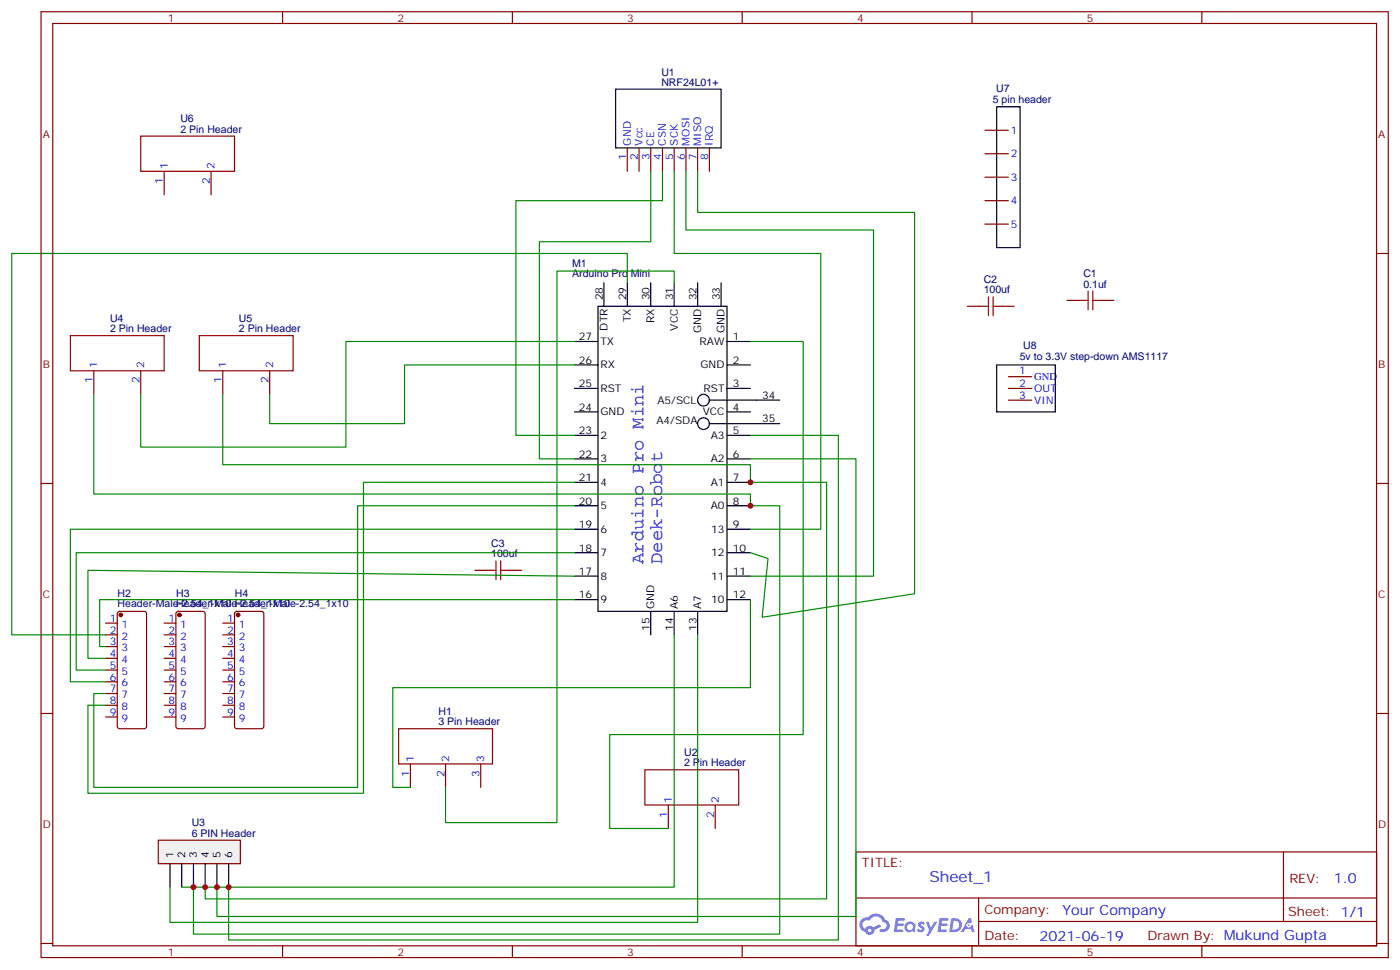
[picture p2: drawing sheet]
<svg xmlns="http://www.w3.org/2000/svg" width="421mm" height="292mm" viewBox="0 0 421 292" stroke-linecap="round" stroke-linejoin="round" font-family="sans-serif">
<g fill="none" stroke="#870000" stroke-width=".35">
<path d="M12.3 3.5h405.4v284.4h-405.4zM15.9 7.1h398.3v277.2h-398.3zM85 3.5v3.6M154.2 3.5v3.6M223.3 3.5v3.6M292.5 3.5v3.6M361.6 3.5v3.6M12.3 76.2h3.6M414.2 76.2h3.5M12.3 145.3h3.6M414.2 145.3h3.5M12.3 214.5h3.6"/>
<path d="M414.2 214.5h3.5M257.5 256.1h156.7v28.2h-156.7zM386.2 256.1v20.9M257.6 270h156.4M294.4 277h119.6M294.4 270v14.1M12.3 283.6h3.6M85 284.3v3.6M154.2 284.3v3.6M223.3 284.3v3.6M292.5 284.3v3.6M361.6 284.3v3.6"/>
<path d="M414.2 283.6h3.5"/>
</g>
<g fill="#5487ff">
<path d="M276.5 277.3a1.22 1.22 0 0 1 1.7 .3l-.3 .5a.47 .47 0 0 0-.4-.4 .47 .47 0 0 0-.5 .2l.2 .3a1.14 1.14 0 0 1 .7 1.7 1.14 1.14 0 0 1-1.9 0l-.2-.2 .5-.5 .7 .4a.29 .29 0 0 0 .4-.3 .29 .29 0 0 0-.3-.3 1.04 1.04 0 0 1-.6-1.7z"/>
<path d="M269.5 276h2.4l.3 .2-.1 .5-1.9 .1-.1 .8h1.5l.4 .4-.4 .4h-1.6l-.1 1.1h1.7l.2 .3-.2 .3-2.7 .1z"/>
<path d="M282.7 276h2.3l.4 .2-.2 .5-1.8 .1-.1 .8h1.5l.3 .4-.4 .4h-1.5l-.2 1.1h1.7l.2 .3-.2 .3-2.6 .1z"/>
<path d="M291.4 276.1h.7l.3 1.2-.6 .3a.69 .69 0 0 0-1 .3 .69 .69 0 0 0 .5 1 .69 .69 0 0 0 .8-.7l.5-.2 .6 2.2h-.8l-.2-.9h-1.7l-.5 .9h-.9z"/>
<path d="M278.6 277.1h.8l.6 1.8 1.1-1.8h.9l-2.5 4.2h-.9l.9-1.5z"/>
<path d="M286.2 276.1l-.6 4.1h1.4a2.11 2.11 0 0 0 2.4-2.1 2.11 2.11 0 0 0-2.5-2zM286.9 276.8a1.43 1.43 0 0 1 1.7 1.6 1.43 1.43 0 0 1-2.1 1.1z"/>
<path d="M272.5 277.7a1.54 1.54 0 0 0-.1 2.1 1.54 1.54 0 0 0 2.2 .2l.6 .2 .3-2.3-.2-.2-.4-.1a1.49 1.49 0 0 0-2.4 .1zM272.8 278.7a.95 .95 0 0 1 1.9 0 .95 .95 0 0 1-1.9 0z"/>
<path d="M259.2 276.4a2.18 2.18 0 0 0 1.1 3.7 1.44 1.44 0 0 0 1.6 1 1.44 1.44 0 0 0 1.2-1.5l2-1-.4-.8-2 1a1.47 1.47 0 0 0-2.4 .4 1.39 1.39 0 0 1-.7-1.9 1.39 1.39 0 0 1 2-.5 2.12 2.12 0 0 1 2.2-1.3 2.12 2.12 0 0 1 1.9 1.7 1.14 1.14 0 0 1 1.1 1.4 1.14 1.14 0 0 1-1.7 .8 .43 .43 0 0 0-.5 .3 .43 .43 0 0 0 .4 .5 1.98 1.98 0 0 0 2.5-1.2 1.98 1.98 0 0 0-1.2-2.5 3.1 3.1 0 0 0-5.2-.7l-.9 .1zM261.1 279.7a.55 .55 0 0 1 1.1 0 .55 .55 0 0 1-1.1 0z"/>
<circle cx="291.4" cy="278.1" r=".26"/>
</g>
<g fill="none" stroke="#000" stroke-width=".35">
<path d="M185.2 26.8h31.8v17.6h-31.8zM179.9 92.1h38.8v91.7h-38.8zM181.7 85v7.1M188.7 85v7.1M195.8 85v7.1M202.8 85v7.1M209.9 85v7.1M217 85v7.1M172.9 102.7h7M172.9 109.7h7M172.9 116.8h7M218.7 102.7h7.1"/>
<path d="M218.7 109.7h7.1M218.7 116.8h7.1M172.9 123.8h7M172.9 130.9h7M172.9 137.9h7M213.4 120.3h21.2M213.4 127.4h21.2M218.7 123.8h7.1M218.7 130.9h7.1M218.7 137.9h7.1M172.9 145h7M172.9 152h7"/>
<path d="M172.9 159.1h7M218.7 145h7.1M218.7 152h7.1M218.7 159.1h7.1M172.9 166.2h7M172.9 173.2h7M218.7 166.2h7.1M218.7 173.2h7.1M172.9 180.3h7M195.8 183.8v7.1M202.8 183.8v7.1M209.9 183.8v7.1"/>
<path d="M218.7 180.3h7.1"/>
<circle cx="211.7" cy="120.3" r="1.76"/>
<circle cx="211.7" cy="127.4" r="1.76"/>
</g>
<g fill="none" stroke="#870000" stroke-width=".35">
<path d="M188.7 44.4v7.1M192.3 44.4v7.1M195.8 44.4v7.1M199.3 44.4v7.1M202.8 44.4v7.1M206.4 44.4v7.1M209.9 44.4v7.1M213.4 44.4v7.1M123.5 229.7v7M134.1 229.7v7M144.6 229.7v7M201.1 242v7.1"/>
<path d="M215.2 242v7.1"/>
</g>
<path d="M119.9 219.1h28.3v10.6h-28.3zM194 231.4h28.2v10.6h-28.2z" fill="none" stroke="#900" stroke-width=".35"/>
<path d="M47.6 252.6h24.7v7h-24.7z" fill="#f0f0f0" stroke="#870000" stroke-width=".35"/>
<path d="M299.9 32.1h7v42.3h-7zM299.9 109.7h17.6v14.1h-17.6zM51.2 259.6v7.1M54.7 259.6v7.1M58.2 259.6v7.1M61.7 259.6v7.1M65.3 259.6v7.1M68.8 259.6v7.1" fill="none" stroke="#000" stroke-width=".35"/>
<g fill="none" stroke="#870000" stroke-width=".35">
<path d="M296.3 39.2h7.1M49.4 51.5v7.1M63.5 51.5v7.1M296.3 46.2h7.1M296.3 53.3h7.1M296.3 60.3h7.1M296.3 67.4h7.1M291 92.1h3.6M301.6 92.1h3.6M321 90.3h3.6M331.6 90.3h3.5M28.2 111.5v7"/>
<path d="M42.3 111.5v7M67 111.5v7M81.1 111.5v7M303.4 113.2h7M303.4 116.8h7M303.4 120.3h7M142.9 171.4h3.5M153.5 171.4h3.5M31.7 187.3h3.6M31.7 190.9h3.6M31.7 194.4h3.6M31.7 197.9h3.6"/>
<path d="M35.5 184l.5-.2h7.4l.6 .4 .1 34.2-.5 .6-7.6 .1-.7-.5v-34.1zM49.4 187.3h3.5M49.4 190.9h3.5M49.4 194.4h3.5M49.4 197.9h3.5M53.2 184l.4-.2h7.4l.7 .4v34.2l-.4 .6-7.7 .1-.6-.5-.1-34.1zM67 187.3h3.6M67 190.9h3.6M67 194.4h3.6M67 197.9h3.6M70.8 184l.5-.2h7.4l.6 .4 .1 34.2-.5 .6-7.6 .1-.7-.5v-34.1zM31.7 201.4h3.6"/>
<path d="M31.7 205h3.6M31.7 208.5h3.6M31.7 212h3.6M31.7 215.5h3.6M49.4 201.4h3.5M49.4 205h3.5M49.4 208.5h3.5M49.4 212h3.5M49.4 215.5h3.5M67 201.4h3.6M67 205h3.6M67 208.5h3.6"/>
<path d="M67 212h3.6M67 215.5h3.6"/>
</g>
<g fill="#870000" stroke="#870000" stroke-width=".35">
<circle cx="36.3" cy="184.9" r=".53"/>
<circle cx="54" cy="184.9" r=".53"/>
<circle cx="71.6" cy="184.9" r=".53"/>
</g>
<path d="M42.3 40.9h28.3v10.6h-28.3zM21.2 100.9h28.2v10.6h-28.2zM60 100.9h28.2v10.6h-28.2z" fill="none" stroke="#900" stroke-width=".35"/>
<path d="M294.6 92.1h2.8M297.4 89.3v5.6M298.8 92.1h2.8M298.8 89.3v5.6M324.6 90.3h2.8M327.4 87.5v5.6M328.8 90.3h2.8M328.8 87.5v5.6M146.4 171.4h2.8M149.2 168.6v5.7M150.6 171.4h2.9M150.6 168.6v5.7" fill="none" stroke="#a10000" stroke-width=".35"/>
<g fill="none" stroke="#008700" stroke-width=".35">
<path d="M195.8 51.5v21.2h-33.5v65.2h10.6M199.3 51.5v8.8h-44.1v70.6h17.7M202.8 51.5v24.7h44.1v82.9h-21.1M206.4 51.5v17.6h56.4v104.1h-37M209.9 51.5v12.4h65.3v114.6l-45.9 7.1 1.8-17.7-5.3-1.7M188.7 85v-8.8h-185.2v114.7h28.2M202.8 85v-3.5h-35.2v165.8h-33.5v-10.6M28.2 118.5v30h197.6v3.5h8.8v128.8h-176.4v-14.1M67 118.5v21.2h158.8v5.3h22.9v125.2h-187v-3.5M172.9 102.7h-68.8v31.7h-61.8v-15.9M172.9 109.7h-51.2v17.7h-40.6v-8.9M225.8 102.7h15.9v118.1h-58.3v28.3h17.7"/>
<path d="M225.8 137.9h31.7v137.6h-192.2v-8.8M225.8 130.9h26.4v151.7h-183.4v-15.9M172.9 145h-63.5v93.5h-82.9v-26.5h5.2M172.9 152h-65.3v84.7h-79.4v-28.2h3.5M172.9 159.1h-151.7v45.9h10.5M172.9 166.2h-150v35.2h8.8M172.9 173.2l-146.4-1.8v26.5h5.2M172.9 180.3h-142.9v14.1h1.7M202.8 190.9v75.8h-148.1M209.9 190.9v86.4h-158.7v-10.6M225.8 180.3v26.4h-107.6v30h5.3"/>
</g>
<g fill="#c00">
<circle cx="58.2" cy="266.7" r=".88"/>
<circle cx="61.7" cy="266.7" r=".88"/>
<circle cx="65.3" cy="266.7" r=".88"/>
<circle cx="68.8" cy="266.7" r=".88"/>
<circle cx="225.8" cy="145" r=".88"/>
<circle cx="225.8" cy="152" r=".88"/>
</g>
<g font-size="5.6" fill="#00f">
<text x="193.6" y="169.5" transform="rotate(-90 193.6 169.5)">Arduino Pro Mini</text>
<text x="199.2" y="169.5" transform="rotate(-90 199.2 169.5)">Deek-Robot</text>
</g>
<text font-size="4.6" fill="#00f" x="279.6" y="265.1">Sheet_1</text>
<g font-size="4.2" fill="#00f">
<text x="401.3" y="265.4">1.0</text>
<text x="319.7" y="274.9">Your Company</text>
<text x="312.8" y="282.7">2021-06-19</text>
</g>
<g font-size="3.9" fill="#800">
<text x="259.3" y="260.7">TITLE:</text>
<text x="387.9" y="265.4">REV:</text>
<text x="296.2" y="274.9">Company:</text>
<text x="387.6" y="275.5">Sheet: 1/1</text>
<text x="296.2" y="282.6">Date:</text>
<text x="345.2" y="282.7">Drawn By: Mukund Gupta</text>
</g>
<g font-size="3.2" fill="#800">
<text x="50.4" y="6.5">1</text>
<text x="119.6" y="6.5">2</text>
<text x="188.7" y="6.5">3</text>
<text x="257.9" y="6.5">4</text>
<text x="327" y="6.5">5</text>
<text x="12.9" y="41.6">A</text>
<text x="414.7" y="41.6">A</text>
<text x="12.9" y="110.8">B</text>
<text x="414.7" y="110.8">B</text>
<text x="12.9" y="179.9">C</text>
<text x="414.7" y="179.9">C</text>
<text x="12.9" y="249.1">D</text>
<text x="414.7" y="249.1">D</text>
<text x="50.4" y="287.3">1</text>
<text x="119.6" y="287.3">2</text>
<text x="188.7" y="287.3">3</text>
<text x="257.9" y="287.3">4</text>
<text x="327" y="287.3">5</text>
</g>
<g font-size="3.2" fill="#000080">
<text x="199" y="22.8">U1</text>
<text x="199" y="25.8">NRF24L01+</text>
<text x="299.7" y="27.5">U7</text>
<text x="298.7" y="31">5 pin header</text>
<text x="54.3" y="39.9">2 Pin Header</text>
<text x="54.3" y="36.8">U6</text>
<text x="172.2" y="83.3">Arduino Pro Mini</text>
<text x="172.2" y="80.2">M1</text>
<text x="326" y="83.2">C1</text>
<text x="296" y="88.2">100uf</text>
<text x="296" y="85">C2</text>
<text x="325.9" y="86.4">0.1uf</text>
<text x="33.1" y="99.8">2 Pin Header</text>
<text x="33.1" y="96.8">U4</text>
<text x="71.9" y="99.8">2 Pin Header</text>
<text x="71.9" y="96.8">U5</text>
<text x="307.9" y="104.8">U8</text>
<text x="306.8" y="108.3">5v to 3.3V step-down AMS1117</text>
<text x="147.8" y="167.6">100uf</text>
<text x="147.8" y="164.3">C3</text>
<text x="35.4" y="179.5">H2</text>
<text x="53" y="179.5">H3</text>
<text x="70.7" y="179.5">H4</text>
<text x="35.4" y="182.5">Header-Male-2.54_1x10 Header-Male-2.54_1x10</text>
<text x="53" y="182.5">Header-Male-2.54_1x10</text>
<text x="131.9" y="214.9">H1</text>
<text x="131.9" y="218">3 Pin Header</text>
<text x="205.8" y="227.2">U2</text>
<text x="205.8" y="230.4">2 Pin Header</text>
<text x="57.7" y="251.5">6 PIN Header</text>
<text x="57.7" y="248.3">U3</text>
</g>
<g font-size="3.2" fill="#00f">
<text x="304.1" y="40.2">1</text>
<text x="189.8" y="43.7" transform="rotate(-90 189.8 43.7)">GND</text>
<text x="193.3" y="43.7" transform="rotate(-90 193.3 43.7)">Vcc</text>
<text x="196.8" y="43.7" transform="rotate(-90 196.8 43.7)">CE</text>
<text x="200.4" y="43.7" transform="rotate(-90 200.4 43.7)">CSN</text>
<text x="203.9" y="43.7" transform="rotate(-90 203.9 43.7)">SCK</text>
<text x="207.4" y="43.7" transform="rotate(-90 207.4 43.7)">MOSI</text>
<text x="211" y="43.7" transform="rotate(-90 211 43.7)">MISO</text>
<text x="214.5" y="43.7" transform="rotate(-90 214.5 43.7)">IRQ</text>
<text x="304.1" y="47.3">2</text>
<text x="50.4" y="50.8" transform="rotate(-90 50.4 50.8)">1</text>
<text x="64.6" y="50.8" transform="rotate(-90 64.6 50.8)">2</text>
<text x="188.4" y="48.2" transform="rotate(-90 188.4 48.2)">1</text>
<text x="191.9" y="48.2" transform="rotate(-90 191.9 48.2)">2</text>
<text x="195.4" y="48.2" transform="rotate(-90 195.4 48.2)">3</text>
<text x="199" y="48.2" transform="rotate(-90 199 48.2)">4</text>
<text x="202.5" y="48.2" transform="rotate(-90 202.5 48.2)">5</text>
<text x="206" y="48.2" transform="rotate(-90 206 48.2)">6</text>
<text x="209.5" y="48.2" transform="rotate(-90 209.5 48.2)">7</text>
<text x="213.1" y="48.2" transform="rotate(-90 213.1 48.2)">8</text>
<text x="49" y="55.3" transform="rotate(-90 49 55.3)">1</text>
<text x="63.1" y="55.3" transform="rotate(-90 63.1 55.3)">2</text>
<text x="304.1" y="54.3">3</text>
<text x="304.1" y="61.4">4</text>
<text x="304.1" y="68.4">5</text>
<text x="29.3" y="110.8" transform="rotate(-90 29.3 110.8)">1</text>
<text x="43.4" y="110.8" transform="rotate(-90 43.4 110.8)">2</text>
<text x="68.1" y="110.8" transform="rotate(-90 68.1 110.8)">1</text>
<text x="82.2" y="110.8" transform="rotate(-90 82.2 110.8)">2</text>
<text x="306.7" y="112.5">1</text>
<text x="27.9" y="115.3" transform="rotate(-90 27.9 115.3)">1</text>
<text x="42" y="115.3" transform="rotate(-90 42 115.3)">2</text>
<text x="66.7" y="115.3" transform="rotate(-90 66.7 115.3)">1</text>
<text x="80.8" y="115.3" transform="rotate(-90 80.8 115.3)">2</text>
<text x="306.7" y="116.4">2</text>
<text x="306.7" y="119.9">3</text>
<text x="311.1" y="114.3">GND</text>
<text x="311.1" y="117.8">OUT</text>
<text x="311.1" y="121.4">VIN</text>
<text x="33.1" y="187">1</text>
<text x="33.1" y="190.5">2</text>
<text x="36.6" y="188.7">1</text>
<text x="50.7" y="187">1</text>
<text x="50.7" y="190.5">2</text>
<text x="54.2" y="188.7">1</text>
<text x="68.4" y="187">1</text>
<text x="68.4" y="190.5">2</text>
<text x="71.9" y="188.7">1</text>
<text x="33.1" y="194">3</text>
<text x="33.1" y="197.6">4</text>
<text x="36.6" y="192.3">2</text>
<text x="36.6" y="195.8">3</text>
<text x="50.7" y="194">3</text>
<text x="50.7" y="197.6">4</text>
<text x="54.2" y="192.3">2</text>
<text x="54.2" y="195.8">3</text>
<text x="68.4" y="194">3</text>
<text x="68.4" y="197.6">4</text>
<text x="71.9" y="192.3">2</text>
<text x="71.9" y="195.8">3</text>
<text x="33.1" y="201.1">5</text>
<text x="36.6" y="199.3">4</text>
<text x="36.6" y="202.8">5</text>
<text x="50.7" y="201.1">5</text>
<text x="54.2" y="199.3">4</text>
<text x="54.2" y="202.8">5</text>
<text x="68.4" y="201.1">5</text>
<text x="71.9" y="199.3">4</text>
<text x="71.9" y="202.8">5</text>
<text x="33.1" y="204.6">6</text>
<text x="33.1" y="208.1">7</text>
<text x="36.6" y="206.4">6</text>
<text x="36.6" y="209.9">7</text>
<text x="50.7" y="204.6">6</text>
<text x="50.7" y="208.1">7</text>
<text x="54.2" y="206.4">6</text>
<text x="54.2" y="209.9">7</text>
<text x="68.4" y="204.6">6</text>
<text x="68.4" y="208.1">7</text>
<text x="71.9" y="206.4">6</text>
<text x="71.9" y="209.9">7</text>
<text x="33.1" y="211.7">8</text>
<text x="33.1" y="215.2">9</text>
<text x="36.6" y="213.4">8</text>
<text x="50.7" y="211.7">8</text>
<text x="50.7" y="215.2">9</text>
<text x="54.2" y="213.4">8</text>
<text x="68.4" y="211.7">8</text>
<text x="68.4" y="215.2">9</text>
<text x="71.9" y="213.4">8</text>
<text x="36.6" y="217">9</text>
<text x="54.2" y="217">9</text>
<text x="71.9" y="217">9</text>
<text x="123.1" y="233.4" transform="rotate(-90 123.1 233.4)">1</text>
<text x="124.5" y="229" transform="rotate(-90 124.5 229)">1</text>
<text x="133.7" y="233.4" transform="rotate(-90 133.7 233.4)">2</text>
<text x="135.1" y="229" transform="rotate(-90 135.1 229)">2</text>
<text x="144.3" y="233.4" transform="rotate(-90 144.3 233.4)">3</text>
<text x="145.7" y="229" transform="rotate(-90 145.7 229)">3</text>
<text x="200.7" y="245.8" transform="rotate(-90 200.7 245.8)">1</text>
<text x="202.1" y="241.3" transform="rotate(-90 202.1 241.3)">1</text>
<text x="214.8" y="245.8" transform="rotate(-90 214.8 245.8)">2</text>
<text x="216.3" y="241.3" transform="rotate(-90 216.3 241.3)">2</text>
</g>
<g font-size="3.2">
<text x="181.3" y="90.3" transform="rotate(-90 181.3 90.3)">28</text>
<text x="188.4" y="90.3" transform="rotate(-90 188.4 90.3)">29</text>
<text x="195.4" y="90.3" transform="rotate(-90 195.4 90.3)">30</text>
<text x="202.5" y="90.3" transform="rotate(-90 202.5 90.3)">31</text>
<text x="209.5" y="90.3" transform="rotate(-90 209.5 90.3)">32</text>
<text x="216.6" y="90.3" transform="rotate(-90 216.6 90.3)">33</text>
<text x="182.7" y="99.4" transform="rotate(-90 182.7 99.4)">DTR</text>
<text x="189.8" y="96.9" transform="rotate(-90 189.8 96.9)">TX</text>
<text x="196.8" y="97.2" transform="rotate(-90 196.8 97.2)">RX</text>
<text x="203.9" y="99.4" transform="rotate(-90 203.9 99.4)">VCC</text>
<text x="211" y="100.1" transform="rotate(-90 211 100.1)">GND</text>
<text x="218" y="100.1" transform="rotate(-90 218 100.1)">GND</text>
<text x="174.1" y="102.3">27</text>
<text x="180.6" y="103.7">TX</text>
<text x="210.5" y="103.7">RAW</text>
<text x="220.5" y="102.3">1</text>
<text x="174.1" y="109.4">26</text>
<text x="180.6" y="110.8">RX</text>
<text x="210.7" y="110.8">GND</text>
<text x="220.5" y="109.4">2</text>
<text x="174.1" y="116.4">25</text>
<text x="180.6" y="117.8">RST</text>
<text x="211.7" y="117.8">RST</text>
<text x="220.5" y="116.4">3</text>
<text x="229.3" y="119.9">34</text>
<text x="174.1" y="123.5">24</text>
<text x="180.6" y="124.9">GND</text>
<text x="197.8" y="121.4">A5/SCL</text>
<text x="211.4" y="124.9">VCC</text>
<text x="220.5" y="123.5">4</text>
<text x="174.1" y="130.5">23</text>
<text x="180.6" y="131.9">2</text>
<text x="197.5" y="127.4">A4/SDA</text>
<text x="213.8" y="131.9">A3</text>
<text x="220.5" y="130.5">5</text>
<text x="229.3" y="127">35</text>
<text x="174.1" y="137.6">22</text>
<text x="220.5" y="137.6">6</text>
<text x="180.6" y="139">3</text>
<text x="213.8" y="139">A2</text>
<text x="174.1" y="144.6">21</text>
<text x="180.6" y="146">4</text>
<text x="213.8" y="146">A1</text>
<text x="220.5" y="144.6">7</text>
<text x="174.1" y="151.7">20</text>
<text x="180.6" y="153.1">5</text>
<text x="213.8" y="153.1">A0</text>
<text x="220.5" y="151.7">8</text>
<text x="174.1" y="158.7">19</text>
<text x="180.6" y="160.2">6</text>
<text x="214" y="160.2">13</text>
<text x="220.5" y="158.7">9</text>
<text x="174.1" y="165.8">18</text>
<text x="180.6" y="167.2">7</text>
<text x="214" y="167.2">12</text>
<text x="220.5" y="165.8">10</text>
<text x="174.1" y="172.9">17</text>
<text x="220.5" y="172.9">11</text>
<text x="174.1" y="179.9">16</text>
<text x="180.6" y="174.3">8</text>
<text x="214" y="174.3">11</text>
<text x="220.5" y="179.9">12</text>
<text x="180.6" y="181.3">9</text>
<text x="196.8" y="183.1" transform="rotate(-90 196.8 183.1)">GND</text>
<text x="203.9" y="183.1" transform="rotate(-90 203.9 183.1)">A6</text>
<text x="211" y="183.1" transform="rotate(-90 211 183.1)">A7</text>
<text x="214" y="181.3">10</text>
<text x="195.4" y="189.6" transform="rotate(-90 195.4 189.6)">15</text>
<text x="202.5" y="189.6" transform="rotate(-90 202.5 189.6)">14</text>
<text x="209.5" y="189.6" transform="rotate(-90 209.5 189.6)">13</text>
<text x="52.2" y="257.9" transform="rotate(-90 52.2 257.9)">1</text>
<text x="55.7" y="257.9" transform="rotate(-90 55.7 257.9)">2</text>
<text x="59.3" y="257.9" transform="rotate(-90 59.3 257.9)">3</text>
<text x="62.8" y="257.9" transform="rotate(-90 62.8 257.9)">4</text>
<text x="66.3" y="257.9" transform="rotate(-90 66.3 257.9)">5</text>
<text x="69.8" y="257.9" transform="rotate(-90 69.8 257.9)">6</text>
</g>
</svg>
